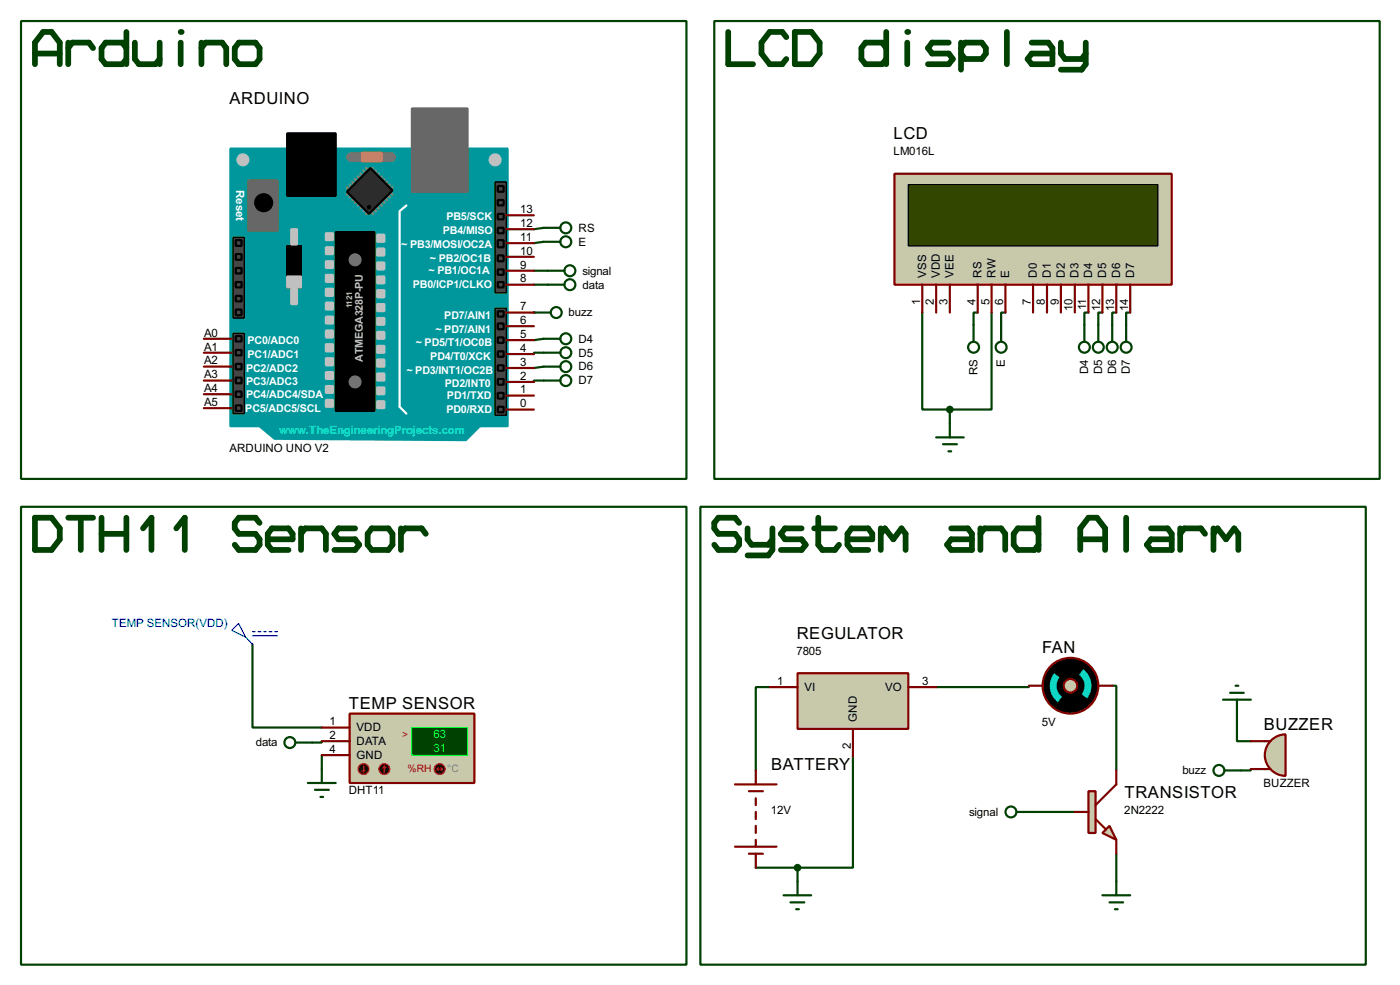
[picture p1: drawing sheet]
<svg xmlns="http://www.w3.org/2000/svg" width="256mm" height="180mm" viewBox="0 0 256 180" stroke-linecap="round" stroke-linejoin="round" font-family="sans-serif">
<path d="M99.6 69.7h-1.8v.2M99.6 64.6h-1.8v.2M99.6 67.1l-1.8 .3M99.6 62l-1.8 .3M46.3 117.9v15.3h12.7M59 138.2v2.6M226.6 130.6v5.1h2.6" fill="none" stroke="#004000" stroke-width=".4"/>
<circle cx="97.8" cy="57.2" r=".2" fill="#004000"/>
<g fill="none" stroke="#004000" stroke-width=".4">
<path d="M97.8 49.6h2.6M97.8 52.1h2.6M99.6 44.3l-1.8 .2M99.6 41.7l-1.8 .3M169 57.2v17.8h5M179.1 57.2h-.7v2.3M181.7 57.2v17.8h-7.7M184.2 57.2h-.8v2.3M199.4 57.2h-.7v2.3M202 57.2h-.8v2.3M204.5 57.2h-.7v2.3M207.1 57.2h-.8v2.3"/>
<path d="M174 75v2.5M59 135.7v.2h-1.8M141 125.8h-2.5v15.2M156.3 138.5v20.3h-10.2M188.5 125.5v.3h-17M203.8 125.5h.7v15.5M138.5 158.8h7.6M146.1 158.8v2.5M189.3 148.6h7.6M204.5 156.3v5M229.2 140.8v.2h-1.8"/>
</g>
<path d="M64.1 130.6h22.8v12.7h-22.8z" fill="#c8c8aa" stroke="#800000" stroke-width=".4"/>
<path d="M75.5 133.2h10.2v5h-10.2z" fill="#004000" stroke="#0f0" stroke-width=".2"/>
<path d="M59 135.7h5.1M59 133.2h5.1M59 138.2h5.1" fill="none" stroke="#800000" stroke-width=".4"/>
<circle cx="70.4" cy="140.8" r="1" fill="#400000" stroke="#f00" stroke-width=".2"/>
<path d="M70.4 140.3l-.2 .2M70.4 140.3l.3 .2M70.4 140.3v1" fill="none" stroke="#f00" stroke-width=".2"/>
<circle cx="66.6" cy="140.8" r="1" fill="#400000" stroke="#f00" stroke-width=".2"/>
<path d="M66.3 141l.3 .3M66.6 140.3v1M66.9 141l-.3 .3" fill="none" stroke="#f00" stroke-width=".2"/>
<circle cx="80.5" cy="140.8" r="1" fill="#400000" stroke="#f00" stroke-width=".2"/>
<path d="M80.1 140.8h1M80.1 140.8l.2 .2M80.3 140.5l-.2 .3M80.8 140.5l.3 .3M81.1 140.8l-.3 .2" fill="none" stroke="#f00" stroke-width=".2"/>
<path d="M56.4 143.3h5.1M57.7 144.6h2.6M58.7 145.9h.5M59 140.8v2.5" fill="none" stroke="#004000" stroke-width=".4"/>
<path d="M42.5 115.4l1.2-1.3 1.3 2.5zM45 116.6l1.3 1.3M46.3 115.6h.5M46.3 116.4h4.6M47.3 115.6h.5M48.3 115.6h.5M49.3 115.6h.5M50.3 115.6h.6" fill="none" stroke="#0000c0" stroke-width=".2"/>
<circle cx="196.1" cy="125.5" r="5.1" fill="#000" stroke="#800000" stroke-width=".4"/>
<circle cx="196.1" cy="125.5" r="1.25" fill="#c8c8aa" stroke="#800000" stroke-width=".4"/>
<g fill="#000" stroke="#000" stroke-width=".4">
<path d="M193.6 122.6a3.8 3.8 0 0 1 4.9-.1l-.8 1a2.49 2.49 0 0 0-3.6 .5l-1-.8z" fill-rule="evenodd"/>
<path d="M194.6 127.5a2.51 2.51 0 0 0 3.6-.4l1 .8a3.8 3.8 0 0 1-5.4 .7z" fill-rule="evenodd"/>
</g>
<g fill="#00c0c0">
<path d="M198.5 122.5a3.8 3.8 0 0 1 .7 5.4l-1-.8a2.5 2.5 0 0 0-.5-3.6z" fill-rule="evenodd"/>
<path d="M193.1 123.2l1 .8a2.54 2.54 0 0 0 .5 3.5l-.8 1.1a3.8 3.8 0 0 1-.7-5.4z" fill-rule="evenodd"/>
</g>
<path d="M188.5 125.5h2.6M201.2 125.5h2.6" fill="none" stroke="#800000" stroke-width=".4"/>
<g fill="none" stroke="#004000" stroke-width=".4">
<path d="M99.6 41.7h3.1M99.6 44.3h3.1M99.6 62h3.1M99.6 64.6h3.1M99.6 67.1h3.1M99.6 69.7h3.1"/>
<circle cx="103.6" cy="41.7" r="1"/>
<circle cx="103.6" cy="44.3" r="1"/>
<circle cx="103.6" cy="62" r="1"/>
<circle cx="103.6" cy="67.1" r="1"/>
<circle cx="103.6" cy="69.7" r="1"/>
<circle cx="103.6" cy="64.6" r="1"/>
</g>
<path d="M232.8 135.5a3.8 3.8 0 0 1 2.7-1.1v7.6a3.8 3.8 0 0 1-3.5-2.3 3.8 3.8 0 0 1 .8-4.2z" fill-rule="evenodd" fill="#c8c8aa" stroke="#800000" stroke-width=".4"/>
<path d="M229.2 135.7h3.5M229.2 140.8h3.5" fill="none" stroke="#800000" stroke-width=".4"/>
<g fill="none" stroke="#004000" stroke-width=".4">
<path d="M97.8 57.2h3.1M224.1 128.1h5.1M225.4 126.8h2.5M226.4 125.5h.5M226.6 128.1v2.5"/>
<circle cx="101.9" cy="57.2" r="1"/>
</g>
<path d="M42.2 27.2h50.8v50.8h-5.1l-2.5 2.6-35.1-.3-2.7-2.3h-5.4z" fill-rule="evenodd" fill="#00979c" stroke="#00979c" stroke-width=".4"/>
<g fill="#686767" stroke="#686767" stroke-width=".4">
<path d="M75.5 19.9h10.2v15.2h-10.2z"/>
<path d="M45.5 33.1h5.4v9.1h-5.4z"/>
</g>
<path d="M52.6 24.4h8.9v11.5h-8.9z" fill="#000" stroke="#000" stroke-width=".4"/>
<circle cx="48.3" cy="37.1" r="1.55" fill="#000" stroke="#000" stroke-width=".4"/>
<path d="M64.3 28.8h7.4" fill="none" stroke="#757575" stroke-width="1.8"/>
<path d="M66.3 28h3.6v1.5h-3.6z" fill="#ff8000" stroke="#ff8000" stroke-width=".4"/>
<g fill="none" stroke="#808080" stroke-width=".45">
<path d="M63.6 34.3l.5 .6M64.1 33.8l.5 .5M64.1 35.1l-.5 .5M64.6 33.3l.5 .5M64.6 35.6l-.5 .5M65.1 32.8l.5 .5M65.1 36.1l-.5 .5M65.6 32.3l.5 .5M65.6 36.6l-.5 .5M66.1 31.8l.5 .5M66.1 37.1l-.5 .5M66.6 31.3l.5 .5"/>
<path d="M66.6 37.6l-.5 .6M67.1 30.8l.5 .5M67.1 38.2l-.5 .5M67.6 38.7l-.5 .5M67.9 38.7l.5 .5M68.4 38.2l.5 .5M68.4 30.8l-.5 .5M68.9 37.6l.5 .6M68.9 31.3l-.5 .5M69.4 37.1l.5 .5M69.4 31.8l-.5 .5M69.9 36.6l.5 .5"/>
<path d="M69.9 32.3l-.5 .5M70.4 36.1l.5 .5M70.4 32.8l-.5 .5M70.9 35.6l.5 .5M70.9 33.3l-.5 .5M71.4 35.1l.5 .5M71.4 33.8l-.5 .5M71.9 34.3l-.5 .6"/>
</g>
<path d="M67.9 30.8l4 4.1-4.3 4.3-4-4.1z" fill-rule="evenodd" fill="#2c2c2c" stroke="#000" stroke-width=".4"/>
<circle cx="67.6" cy="37.9" r=".3" fill="#000" stroke="#000" stroke-width=".18"/>
<circle cx="44.5" cy="29.3" r="1.1" fill="#c0c0c0" stroke="#c0c0c0" stroke-width=".18"/>
<path d="M73.2 38.9v35.6l1.3 1.2M74.5 37.6l-1.3 1.1" fill="none" stroke="#fff" stroke-width=".4"/>
<g fill="#464646" stroke="#000" stroke-width=".25">
<path d="M90.7 33.3h2.1v20.3h-2.1z"/>
<path d="M90.7 56.4h2.1v19.6h-2.1z"/>
</g>
<g fill="#464646" stroke="#000" stroke-width=".4">
<path d="M91.2 34.1h1.1v1h-1.1z"/>
<path d="M91.2 39.2h1.1v1h-1.1z"/>
<path d="M91.2 41.7h1.1v1h-1.1z"/>
<path d="M91.2 44h1.1v1.3h-1.1z"/>
<path d="M91.2 46.8h1.1v1h-1.1z"/>
<path d="M91.2 49.3h1.1v1h-1.1z"/>
<path d="M91.2 36.6h1.1v1h-1.1z"/>
<path d="M91.2 51.6h1.1v1h-1.1z"/>
<path d="M91.2 57h1.1v1h-1.1z"/>
<path d="M91.2 59.2h1.1v1.1h-1.1z"/>
<path d="M91.2 61.8h1.1v1h-1.1z"/>
<path d="M91.2 64.3h1.1v1h-1.1z"/>
<path d="M91.2 66.9h1.1v1h-1.1z"/>
<path d="M91.2 69.4h1.1v1h-1.1z"/>
<path d="M91.2 71.9h1.1v1.1h-1.1z"/>
<path d="M91.2 74.5h1.1v1h-1.1z"/>
</g>
<path d="M61.5 42.5h7.1v32.7h-7.1z" fill="#000" stroke="#000" stroke-width=".4"/>
<g fill="#c0c0c0" stroke="#c0c0c0" stroke-width=".4">
<path d="M69.1 43h1.3v1.3h-1.3z"/>
<path d="M69.1 45.5h1.3v1.3h-1.3z"/>
<path d="M69.1 48.1h1.3v1.2h-1.3z"/>
<path d="M69.1 50.6h1.3v1.3h-1.3z"/>
<path d="M69.1 53.1h1.3v1.3h-1.3z"/>
<path d="M69.1 55.7h1.3v1.3h-1.3z"/>
<path d="M69.1 58.2h1.3v1.3h-1.3z"/>
<path d="M69.1 60.8h1.3v1.2h-1.3z"/>
<path d="M69.1 63.3h1.3v1.3h-1.3z"/>
<path d="M69.1 65.8h1.3v1.3h-1.3z"/>
<path d="M69.1 68.4h1.3v1.3h-1.3z"/>
<path d="M69.1 70.9h1.3v1.3h-1.3z"/>
<path d="M69.1 73.5h1.3v1.2h-1.3z"/>
<path d="M59.7 42.7h1.3v1.3h-1.3z"/>
<path d="M59.7 45.3h1.3v1.2h-1.3z"/>
<path d="M59.7 47.8h1.3v1.3h-1.3z"/>
<path d="M59.7 50.3h1.3v1.3h-1.3z"/>
<path d="M59.7 52.9h1.3v1.3h-1.3z"/>
<path d="M59.7 55.4h1.3v1.3h-1.3z"/>
<path d="M59.7 58h1.3v1.2h-1.3z"/>
<path d="M59.7 60.5h1.3v1.3h-1.3z"/>
<path d="M59.7 63h1.3v1.3h-1.3z"/>
<path d="M59.7 65.6h1.3v1.3h-1.3z"/>
<path d="M59.7 68.1h1.3v1.3h-1.3z"/>
<path d="M59.7 70.7h1.3v1.2h-1.3z"/>
<path d="M59.7 73.2h1.3v1.3h-1.3z"/>
</g>
<g fill="#757575" stroke="#757575" stroke-width=".18">
<circle cx="65" cy="69.9" r="1.1"/>
<circle cx="65" cy="47.6" r="1.1"/>
</g>
<g fill="#464646" stroke="#000" stroke-width=".25">
<path d="M42.7 43.5h2.1v14.7h-2.1z"/>
<path d="M42.7 61h2.1v14.7h-2.1z"/>
</g>
<g fill="#464646" stroke="#000" stroke-width=".4">
<path d="M43.2 46.5h1.1v1.1h-1.1z"/>
<path d="M43.2 51.6h1.1v1h-1.1z"/>
<path d="M43.2 56.7h1.1v1h-1.1z"/>
<path d="M43.2 54.2h1.1v1h-1.1z"/>
<path d="M43.2 49.1h1.1v1h-1.1z"/>
<path d="M43.2 44h1.1v1h-1.1z"/>
<path d="M43.2 61.5h1.1v1h-1.1z"/>
<path d="M43.2 64.1h1.1v1h-1.1z"/>
<path d="M43.2 66.6h1.1v1h-1.1z"/>
<path d="M43.2 69.1h1.1v1.1h-1.1z"/>
<path d="M43.2 71.7h1.1v1h-1.1z"/>
<path d="M43.2 74.2h1.1v1h-1.1z"/>
</g>
<path d="M52.6 45h2.6v7.6h-2.6z" fill="#000" stroke="#000" stroke-width=".4"/>
<g fill="#c0c0c0" stroke="#c0c0c0" stroke-width=".4">
<path d="M52.6 50.6h2.6v2h-2.6z"/>
<path d="M53.4 52.9h1v2.8h-1z"/>
<path d="M53.4 42h1v2.8h-1z"/>
</g>
<circle cx="90.7" cy="29.3" r="1.1" fill="#c0c0c0" stroke="#c0c0c0" stroke-width=".18"/>
<g fill="none" stroke="#800000" stroke-width=".4">
<path d="M92.8 39.4h5M92.8 59.7h5M92.8 57.2h5M92.8 52.1h5M92.8 49.6h5M92.8 47h5M92.8 44.5h5M92.8 42h5M37.4 74.7h5.1M37.4 72.2h5.1M37.4 69.7h5.1M37.4 67.1h5.1"/>
<path d="M37.4 64.6h5.1M37.4 62h5.1M92.8 75h5M92.8 72.4h5M92.8 69.9h5M92.8 67.4h5M92.8 64.8h5M92.8 62.3h5"/>
</g>
<g fill="none" stroke="#004000" stroke-width=".4">
<path d="M3.9 3.9h121.9v83.8h-121.9zM130.9 3.9h121.9v83.8h-121.9zM100.4 49.6h3M100.4 52.1h3M3.9 92.8h121.9v83.8h-121.9zM128.3 92.8h121.9v83.8h-121.9zM54.2 135.9h3M224.3 141h3.1"/>
<circle cx="104.4" cy="49.6" r="1"/>
<circle cx="104.4" cy="52.1" r="1"/>
<circle cx="53.1" cy="135.9" r="1"/>
<circle cx="223.3" cy="141" r="1"/>
</g>
<path d="M202 152.5l1.3-1.3 1.2 2.5z" fill="#c8c8aa" stroke="#800000" stroke-width=".4"/>
<path d="M199.4 144.8h1.3v7.7h-1.3z" fill="#c8c8aa" stroke="#800000" stroke-width=".4"/>
<path d="M196.9 148.6h2.5M200.7 149.9l1.8 1.8M204.5 141v2.6l-3.8 3.8M204.5 153.7v2.6" fill="none" stroke="#800000" stroke-width=".4"/>
<g fill="none" stroke="#004000" stroke-width=".4">
<path d="M186.2 148.6h3.1M202 163.9h5.1M203.3 165.2h2.5M204.3 166.4h.5M204.5 161.3v2.6"/>
<circle cx="185.2" cy="148.6" r="1"/>
</g>
<g fill="none" stroke="#004000" stroke-width="1.1">
<path d="M6.4 11.8v-4l1.5-1.9h1.6l1.5 1.9v4M6.4 9.8h4.6M12.5 7.8v4M12.5 8.8l.8-1h3l.8 1M23.2 8.8l-.8-1h-3l-.8 1v2l.8 1h3l.8-1M23.2 5.9v5.9M24.7 7.8v3l.8 1h3l.8-1M29.3 7.8v4M33.1 7.8v4M6.4 94.8h3.1l1.5 1.9v2l-1.5 2h-3.1zM12.5 94.8h4.6M14.8 94.8v5.9"/>
<path d="M18.6 94.8v5.9M18.6 97.7h4.6M23.2 94.8v5.9M26.2 96.7l1.6-1.9v5.9M32.3 96.7l1.6-1.9v5.9M47.6 95.7l-.8-.9h-3l-.8 .9v1l.8 1h3l.8 1v1l-.8 1h-3l-.8-1M49.1 98.7h4.5v-1l-.7-1h-3.1l-.7 1v2l.7 1h3.1M55.2 97.7l.7-1h3.1l.7 1v3M55.2 96.7v4M65.1 96.7h-3.1l-.7 1 .7 1h3.1l.7 1-.7 1h-3.8M68.1 96.7h3.1l.7 1v2l-.7 1h-3.1l-.7-1v-2zM73.5 97.7l.7-1h3.1l.7 1"/>
<path d="M73.5 96.7v4M135.4 95.7l-.7-.9h-3.1l-.7 .9v1l.7 1h3.1l.7 1v1l-.7 1h-3.1l-.7-1M137 96.7v2l.7 1h3.1l.7-1M141.5 96.7v4l-.7 1h-3.8M146.9 96.7h-3.1l-.7 1 .7 1h3.1l.7 1-.7 1h-3.8M149.2 96.7h3.8M149.9 94.8v4.9l.8 1h2.3l.7-1M155.3 98.7h4.5v-1l-.7-1h-3.1l-.7 1v2l.7 1h3.1M161.4 96.7v4M161.4 97.7l.7-1 1.6 2 1.5-2 .7 1v3M174.3 96.7h3l.8 1v3h-3.8l-.8-1 .8-1h3.8M179.6 97.7l.8-1h3l.8 1v3"/>
<path d="M179.6 96.7v4M190.3 97.7l-.8-1h-3l-.8 1v2l.8 1h3l.8-1M190.3 94.8v5.9M197.9 98.7h4.6M206.3 94.8v5.9M210.9 96.7h3l.8 1v3h-3.8l-.8-1 .8-1h3.8M216.2 97.7l.8-1h3l.8 1M216.2 96.7v4M222.3 96.7v4M222.3 97.7l.8-1 1.5 2 1.5-2 .8 1v3M197.9 100.7v-4l1.5-1.9h1.6l1.5 1.9v4"/>
</g>
<circle cx="33.1" cy="5.9" r=".53" fill="#004000"/>
<path d="M36.9 7.8v4M36.9 8.8l.8-1h3l.8 1v3M43.8 7.8h3l.8 1v2l-.8 1h-3l-.8-1v-2zM133.4 5.9v5.9h4.6M144.1 6.8l-.8-.9h-2.3l-1.5 1.9v2l1.5 2h2.3l.8-1M145.6 5.9h3.1l1.5 1.9v2l-1.5 2h-3.1zM162.4 8.8l-.8-1h-3l-.8 1v2l.8 1h3l.8-1M162.4 5.9v5.9M166.2 7.8v4" fill="none" stroke="#004000" stroke-width="1.1"/>
<circle cx="166.2" cy="5.9" r=".53" fill="#004000"/>
<path d="M173.8 7.8h-3l-.8 1 .8 1h3l.8 1-.8 1h-3.8M176.1 8.8l.7-1h3.1l.7 1v1l-.7 1h-3.1l-.7-1M176.1 7.8v5M184.5 5.9v5.9M189 7.8h3.1l.7 1v3h-3.8l-.7-1 .7-1h3.8M194.4 7.8v2l.7 1h3.1l.7-1M198.9 7.8v4l-.7 1h-3.8" fill="none" stroke="#004000" stroke-width="1.1"/>
<path d="M163.9 31.8h50.8v20.3h-50.8z" fill="#c8c8aa" stroke="#800000" stroke-width=".4"/>
<path d="M166.4 33.8h45.7v11.2h-45.7z" fill="#324600" stroke="#000" stroke-width=".25"/>
<g fill="none" stroke="#800000" stroke-width=".4">
<path d="M169 52.1v5.1M171.5 52.1v5.1M174 52.1v5.1M179.1 52.1v5.1M181.7 52.1v5.1M184.2 52.1v5.1M189.3 52.1v5.1M191.8 52.1v5.1M194.4 52.1v5.1M196.9 52.1v5.1M199.4 52.1v5.1M202 52.1v5.1"/>
<path d="M204.5 52.1v5.1M207.1 52.1v5.1M134.7 143.6h7.6M134.7 155h7.6M137.2 144.8h2.6M137.2 156.3h2.6M138.5 141v2.6M138.5 146.1v1.3M138.5 148.6v1.3M138.5 151.2v1.3M138.5 153.7v1.3M138.5 156.3v2.5"/>
</g>
<g fill="none" stroke="#004000" stroke-width=".4">
<path d="M178.4 59.5v3M183.4 59.5v3M198.7 59.5v3M201.2 59.5v3M203.8 59.5v3M206.3 59.5v3M174 77.5v2.6M171.5 80.1h5.1M172.8 81.3h2.5M173.8 82.6h.5"/>
<circle cx="178.3" cy="63.6" r="1"/>
<circle cx="183.4" cy="63.6" r="1"/>
<circle cx="198.6" cy="63.6" r="1"/>
<circle cx="201.2" cy="63.6" r="1"/>
<circle cx="203.7" cy="63.6" r="1"/>
<circle cx="206.3" cy="63.6" r="1"/>
</g>
<circle cx="174" cy="75" r=".5" fill="#004000" stroke="#004000" stroke-width=".4"/>
<path d="M146.1 123.2h20.3v10.2h-20.3z" fill="#c8c8aa" stroke="#800000" stroke-width=".4"/>
<path d="M141 125.8h5.1M156.3 133.4v5.1M166.4 125.8h5.1" fill="none" stroke="#800000" stroke-width=".4"/>
<path d="M143.6 163.9h5M144.8 165.2h2.6M145.9 166.4h.5M146.1 161.3v2.6" fill="none" stroke="#004000" stroke-width=".4"/>
<circle cx="146.1" cy="158.8" r=".5" fill="#004000" stroke="#004000" stroke-width=".4"/>
<g font-size="3.4">
<text x="42.1" y="19">ARDUINO</text>
<text x="163.7" y="25.4">LCD</text>
<text x="146" y="116.9">REGULATOR</text>
<text x="190.9" y="119.5">FAN</text>
<text x="63.9" y="129.8">TEMP SENSOR</text>
<text x="231.5" y="133.6">BUZZER</text>
<text x="141.3" y="141">BATTERY</text>
<text x="206" y="146.1">TRANSISTOR</text>
</g>
<g font-size="2.4">
<text x="163.7" y="28.4">LM016L</text>
<text x="95.3" y="41.6">12</text>
<text x="95.3" y="39">13</text>
<text x="95.3" y="46.6">10</text>
<text x="95.3" y="44.1">11</text>
<text x="106" y="42.4">RS</text>
<text x="106" y="45">E</text>
<text x="95.3" y="51.7">8</text>
<text x="95.3" y="49.2">9</text>
<text x="106.7" y="50.3">signal</text>
<text x="106.7" y="52.8">data</text>
<text x="169.7" y="50.8" transform="rotate(-90 169.7 50.8)">VSS</text>
<text x="172.2" y="50.8" transform="rotate(-90 172.2 50.8)">VDD</text>
<text x="174.7" y="50.8" transform="rotate(-90 174.7 50.8)">VEE</text>
<text x="179.8" y="50.8" transform="rotate(-90 179.8 50.8)">RS</text>
<text x="182.4" y="50.8" transform="rotate(-90 182.4 50.8)">RW</text>
<text x="184.9" y="50.8" transform="rotate(-90 184.9 50.8)">E</text>
<text x="190" y="50.8" transform="rotate(-90 190 50.8)">D0</text>
<text x="192.5" y="50.8" transform="rotate(-90 192.5 50.8)">D1</text>
<text x="195.1" y="50.8" transform="rotate(-90 195.1 50.8)">D2</text>
<text x="197.6" y="50.8" transform="rotate(-90 197.6 50.8)">D3</text>
<text x="200.1" y="50.8" transform="rotate(-90 200.1 50.8)">D4</text>
<text x="202.7" y="50.8" transform="rotate(-90 202.7 50.8)">D5</text>
<text x="205.2" y="50.8" transform="rotate(-90 205.2 50.8)">D6</text>
<text x="207.8" y="50.8" transform="rotate(-90 207.8 50.8)">D7</text>
<text x="95.3" y="59.3">6</text>
<text x="95.3" y="56.8">7</text>
<text x="104.2" y="57.9">buzz</text>
<text x="168.6" y="55.8" transform="rotate(-90 168.6 55.8)">1</text>
<text x="171.1" y="55.8" transform="rotate(-90 171.1 55.8)">2</text>
<text x="173.6" y="55.8" transform="rotate(-90 173.6 55.8)">3</text>
<text x="178.7" y="55.8" transform="rotate(-90 178.7 55.8)">4</text>
<text x="181.3" y="55.8" transform="rotate(-90 181.3 55.8)">5</text>
<text x="183.8" y="55.8" transform="rotate(-90 183.8 55.8)">6</text>
<text x="188.9" y="55.8" transform="rotate(-90 188.9 55.8)">7</text>
<text x="191.4" y="55.8" transform="rotate(-90 191.4 55.8)">8</text>
<text x="194" y="55.8" transform="rotate(-90 194 55.8)">9</text>
<text x="196.5" y="57" transform="rotate(-90 196.5 57)">10</text>
<text x="199" y="56.8" transform="rotate(-90 199 56.8)">11</text>
<text x="201.6" y="56.9" transform="rotate(-90 201.6 56.9)">12</text>
<text x="204.1" y="57" transform="rotate(-90 204.1 57)">13</text>
<text x="206.7" y="57" transform="rotate(-90 206.7 57)">14</text>
<text x="37.4" y="64.2">A1</text>
<text x="37.4" y="61.6">A0</text>
<text x="95.3" y="64.4">4</text>
<text x="95.3" y="61.9">5</text>
<text x="106" y="62.7">D4</text>
<text x="106" y="65.3">D5</text>
<text x="37.4" y="71.8">A4</text>
<text x="37.4" y="69.3">A3</text>
<text x="37.4" y="66.7">A2</text>
<text x="95.3" y="72">1</text>
<text x="95.3" y="69.5">2</text>
<text x="95.3" y="67">3</text>
<text x="106" y="67.8">D6</text>
<text x="106" y="70.4">D7</text>
<text x="179.1" y="68.7" transform="rotate(-90 179.1 68.7)">RS</text>
<text x="184.1" y="67.2" transform="rotate(-90 184.1 67.2)">E</text>
<text x="199.3" y="68.5" transform="rotate(-90 199.3 68.5)">D4</text>
<text x="201.9" y="68.5" transform="rotate(-90 201.9 68.5)">D5</text>
<text x="204.5" y="68.5" transform="rotate(-90 204.5 68.5)">D6</text>
<text x="207" y="68.5" transform="rotate(-90 207 68.5)">D7</text>
<text x="37.4" y="74.3">A5</text>
<text x="95.3" y="74.6">0</text>
<text x="42" y="82.7">ARDUINO UNO V2</text>
<text x="145.9" y="119.9">7805</text>
<text x="142.4" y="125.4">1</text>
<text x="169" y="125.4">3</text>
<text x="147.4" y="126.5">VI</text>
<text x="162.1" y="126.5">VO</text>
<text x="46.9" y="136.6">data</text>
<text x="60.4" y="135.3">2</text>
<text x="60.4" y="132.8">1</text>
<text x="60.4" y="137.8">4</text>
<text x="65.3" y="136.4">DATA</text>
<text x="65.3" y="133.9">VDD</text>
<text x="155.9" y="137.1" transform="rotate(-90 155.9 137.1)">2</text>
<text x="157" y="132.1" transform="rotate(-90 157 132.1)">GND</text>
<text x="190.9" y="132.8">5V</text>
<text x="65.3" y="138.9">GND</text>
<text x="216.6" y="141.7">buzz</text>
<text x="63.9" y="145.4">DHT11</text>
<text x="141.2" y="149.1">12V</text>
<text x="177.6" y="149.3">signal</text>
<text x="206" y="149.1">2N2222</text>
<text x="231.5" y="144.1">BUZZER</text>
</g>
<text font-size="2.4" fill="#fff" x="43.3" y="34.8" transform="rotate(90 43.3 34.8)">Reset</text>
<text font-size="2.4" fill="#0ff" x="51.2" y="79.5">www.TheEngineeringProjects.com</text>
<text font-size="2.4" fill="#0000c0" x="20.5" y="114.8">TEMP SENSOR(VDD)</text>
<g font-size="2.4" fill="#0f0">
<text x="79.4" y="135.1">63</text>
<text x="79.4" y="137.7">31</text>
</g>
<g font-size="2.2" fill="#fff">
<text x="81.8" y="40.3">PB5/SCK</text>
<text x="73.5" y="45.4">~ PB3/MOSI/OC2A</text>
<text x="78.8" y="47.9">~ PB2/OC1B</text>
<text x="81.1" y="42.9">PB4/MISO</text>
<text x="75.6" y="52.8">PB0/ICP1/CLKO</text>
<text x="78.5" y="50.2">~ PB1/OC1A</text>
<text x="81.4" y="58.4">PD7/AIN1</text>
<text x="45.3" y="65.5">PC1/ADC1</text>
<text x="45.3" y="62.9">PC0/ADC0</text>
<text x="76.2" y="63.4">~ PD5/T1/OC0B</text>
<text x="78.8" y="66">PD4/T0/XCK</text>
<text x="79.8" y="60.9">~ PD7/AIN1</text>
<text x="45.1" y="70.6">PC3/ADC3</text>
<text x="45.1" y="68">PC2/ADC2</text>
<text x="74.5" y="68.5">~ PD3/INT1/OC2B</text>
<text x="81.5" y="70.8">PD2/INT0</text>
<text x="44.9" y="75.4">PC5/ADC5/SCL</text>
<text x="45.1" y="72.8">PC4/ADC4/SDA</text>
<text x="81.8" y="75.6">PD0/RXD</text>
<text x="81.9" y="73">PD1/TXD</text>
</g>
<text font-size="2.2" fill="#c0c0c0" x="66.5" y="66.2" transform="rotate(-90 66.5 66.2)">ATMEGA328P-PU</text>
<g font-size="2.1" fill="#c00000">
<text x="73.7" y="135.1">&gt;</text>
<text x="74.7" y="141.4">%RH</text>
</g>
<text font-size="2.1" fill="#808080" x="81.9" y="141.4">°C</text>
<text font-size="1.7" fill="#c0c0c0" x="64.5" y="56.4" transform="rotate(-90 64.5 56.4)">1121</text>
</svg>
